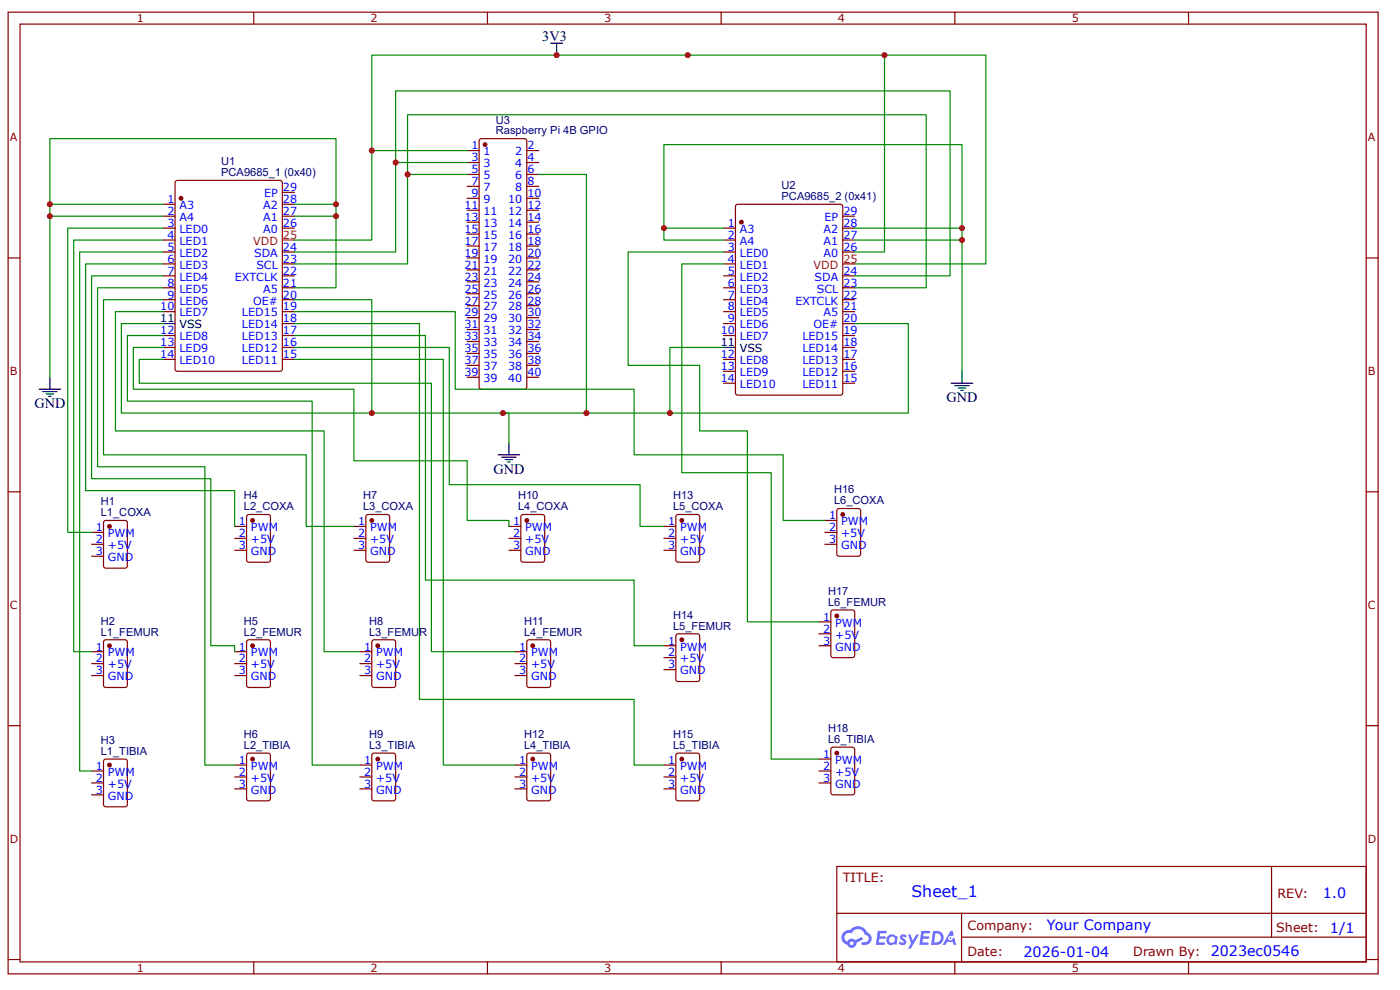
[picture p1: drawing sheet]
<svg xmlns="http://www.w3.org/2000/svg" width="297mm" height="210mm" viewBox="0 0 297 210" stroke-linecap="round" stroke-linejoin="round" font-family="sans-serif">
<g fill="none" stroke="#800" stroke-width=".25">
<path d="M1.7 2.6h290.7v203.9h-290.7zM4.3 5.1h285.5v198.8h-285.5zM53.8 2.6v2.5M103.4 2.6v2.5M153 2.6v2.5M202.6 2.6v2.5M252.1 2.6v2.5M1.7 54.7h2.6M289.8 54.7h2.6M1.7 104.3h2.6M289.8 104.3h2.6M1.7 153.8h2.6"/>
<path d="M289.8 153.8h2.6M177.5 183.7h112.3v20.2h-112.3zM177.6 193.6h112.1M204 198.7h85.7M204 193.6v10.1M269.8 183.7v15M1.7 203.4h2.6M53.8 203.9v2.6M103.4 203.9v2.6M153 203.9v2.6M202.6 203.9v2.6M252.1 203.9v2.6"/>
<path d="M289.8 203.4h2.6"/>
</g>
<g fill="#58f">
<path d="M191.1 198.2l.5-.1 .4 .1 .3 .2-.2 .5a.33 .33 0 0 0-.3-.3 .33 .33 0 0 0-.3 .1v.1a.85 .85 0 0 1 .7 .6 .85 .85 0 0 1-.3 .9l-.7 .1-.6-.4 .4-.4 .5 .3 .2-.1v-.2a.88 .88 0 0 1-.6-1.4z"/>
<path d="M192.6 198.1h.6l.4 1.3 .8-1.3h.6l-1.8 3h-.6l.7-1.1z"/>
<path d="M186.2 197.4h1.7l.2 .1-.1 .3-1.3 .1-.1 .6h1.1l.2 .3-.2 .2h-1.1l-.2 .8h1.3l.1 .3-.1 .2h-1.9z"/>
<path d="M195.5 197.4h1.6l.2 .1v.3l-1.3 .1-.1 .6h1.1l.2 .3-.3 .2h-1.1l-.1 .8h1.2l.1 .3-.1 .2h-1.9z"/>
<path d="M201.6 197.4h.5l.2 .9-.4 .2a.49 .49 0 0 0-.7 .2 .49 .49 0 0 0 .3 .7 .49 .49 0 0 0 .6-.5l.4-.2 .4 1.6h-.6l-.2-.6h-1.2l-.3 .6h-.6z"/>
<path d="M197.9 197.4l-.4 2.9h1a1.51 1.51 0 0 0 1.7-1.5 1.51 1.51 0 0 0-1.8-1.4zM198.4 197.9a1.02 1.02 0 0 1 1.2 1.1 1.02 1.02 0 0 1-1.4 .8z"/>
<path d="M188.5 198.4a1.11 1.11 0 0 0-.3 1.5 1.11 1.11 0 0 0 1.6 .3l.4 .1 .2-1.6-.4-.2a1.01 1.01 0 0 0-1.5-.1zM188.5 199.2a.66 .66 0 0 1 1.3 0 .66 .66 0 0 1-1.3 0z"/>
<path d="M179 197.6a1.58 1.58 0 0 0 .7 2.7 1.01 1.01 0 0 0 1.2 .6 1.01 1.01 0 0 0 .8-1l1.4-.7-.3-.6-1.4 .7a1.02 1.02 0 0 0-1.7 .4 .99 .99 0 0 1-.4-1.4 .99 .99 0 0 1 1.4-.4 1.48 1.48 0 0 1 1.5-.9 1.48 1.48 0 0 1 1.3 1.2 .82 .82 0 0 1 .8 1 .82 .82 0 0 1-1.2 .5l-.3 .2v.3a1.4 1.4 0 0 0 2-.6 1.4 1.4 0 0 0-.9-2 2.19 2.19 0 0 0-3.6-.4l-.8 .1zM180.3 200a.4 .4 0 0 1 .8 0 .4 .4 0 0 1-.8 0z"/>
<circle cx="201.6" cy="198.9" r=".19"/>
</g>
<path d="M37.3 38.4l.3-.2h21.8l.4 .3 .1 39.7-.2 .4-22.1 .1-.4-.2-.1-39.7z" fill="none" stroke="#800" stroke-width=".25"/>
<circle cx="38.4" cy="42" r=".38" fill="#800"/>
<g fill="none" stroke="#800" stroke-width=".25">
<path d="M34.6 43.3h2.5M34.6 45.8h2.5M34.6 48.4h2.5M34.6 50.9h2.5M34.6 53.4h2.5M34.6 56h2.5M34.6 58.5h2.5M59.9 43.3h2.5M59.9 45.8h2.5M59.9 48.4h2.5M59.9 53.4h2.5M59.9 56h2.5"/>
<path d="M59.9 58.5h2.5M59.9 40.8h2.5M156.2 43.5l.3-.2h21.8l.4 .2 .1 39.8-.2 .4-22.1 .1-.4-.2-.1-39.8zM34.6 61h2.5M34.6 63.5h2.5M34.6 66.1h2.5M34.6 71.1h2.5M34.6 73.7h2.5M34.6 76.2h2.5M59.9 61h2.5M59.9 63.5h2.5M59.9 66.1h2.5"/>
<path d="M59.9 71.1h2.5M59.9 73.7h2.5M59.9 76.2h2.5M59.9 68.6h2.5"/>
<circle cx="38.4" cy="42" r=".38"/>
</g>
<path d="M34.6 68.6h2.5" fill="none" stroke="#000" stroke-width=".25"/>
<path d="M59.9 50.9h2.5" fill="none" stroke="#f00" stroke-width=".25"/>
<circle cx="157.3" cy="47.1" r=".38" fill="#800"/>
<g fill="none" stroke="#800" stroke-width=".25">
<path d="M101.8 29.5l.3-.1h9.2l.2 .1 .2 .3 .1 52.2-.1 .3-.3 .2h-9.3l-.2-.1-.3-.3v-52.2zM153.5 48.4h2.5M153.5 50.9h2.5M153.5 53.4h2.5M153.5 56h2.5M153.5 58.5h2.5M178.8 48.4h2.5M178.8 50.9h2.5M178.8 53.4h2.5M178.8 58.5h2.5M178.8 45.8h2.5M153.5 61h2.5"/>
<path d="M153.5 63.5h2.5M153.5 66.1h2.5M153.5 68.6h2.5M153.5 71.1h2.5M153.5 76.2h2.5M153.5 78.7h2.5M178.8 61h2.5M178.8 63.5h2.5M178.8 66.1h2.5M178.8 68.6h2.5M178.8 71.1h2.5M178.8 76.2h2.5"/>
<path d="M178.8 78.7h2.5M178.8 73.7h2.5M153.5 81.3h2.5M178.8 81.3h2.5"/>
<circle cx="157.3" cy="47.1" r=".38"/>
</g>
<path d="M153.5 73.7h2.5" fill="none" stroke="#000" stroke-width=".25"/>
<path d="M178.8 56h2.5" fill="none" stroke="#f00" stroke-width=".25"/>
<circle cx="102.9" cy="30.7" r=".38" fill="#800"/>
<g fill="none" stroke="#800" stroke-width=".25">
<path d="M99.1 31.9h2.5M99.1 34.5h2.5M99.1 37h2.5M99.1 39.5h2.5M111.8 31.9h2.5M111.8 34.5h2.5M111.8 37h2.5M111.8 39.5h2.5M99.1 42h2.5M99.1 44.6h2.5M99.1 47.1h2.5M99.1 49.6h2.5"/>
<path d="M99.1 52.2h2.5M99.1 59.7h2.5M99.1 54.7h2.5M99.1 57.2h2.5M111.8 42h2.5M111.8 44.6h2.5M111.8 47.1h2.5M111.8 49.6h2.5M111.8 52.2h2.5M111.8 59.7h2.5M111.8 54.7h2.5M111.8 57.2h2.5"/>
<path d="M99.1 80h2.5M99.1 77.5h2.5M99.1 74.9h2.5M99.1 72.4h2.5M99.1 69.9h2.5M99.1 67.3h2.5M99.1 64.8h2.5M99.1 62.3h2.5M111.8 80h2.5M111.8 77.5h2.5M111.8 74.9h2.5M111.8 72.4h2.5"/>
<path d="M111.8 69.9h2.5M111.8 67.3h2.5M111.8 64.8h2.5M111.8 62.3h2.5M22.1 110.5l.4-.2h4l.5 .4v9.3l-.3 .4-4.2 .1-.5-.4v-9.3z"/>
<circle cx="102.9" cy="30.7" r=".38"/>
</g>
<g fill="none" stroke="#000" stroke-width=".25">
<path d="M116.8 9.2h2.5M118.1 9.2v2.5M10.6 80v2.5M204.1 78.7v2.6M8.3 82.5h4.6M9.1 83h3M9.8 83.5h1.5M10.3 84h.5M105.7 96.4h4.5M106.4 96.9h3.1M107.2 97.4h1.5M107.7 97.9h.5"/>
<path d="M108 93.9v2.5M201.8 81.3h4.6M202.6 81.8h3M203.3 82.3h1.5M203.8 82.8h.5"/>
</g>
<g fill="none" stroke="#080" stroke-width=".25">
<path d="M145.9 11.7h-67v39.2h-16.5M145.9 11.9v-.2h41.7v41.7h-6.3M187.6 11.7h21.5v44.3h-27.8M78.9 31.9h20.2M83.9 34.5v-15.2h117.7v39.2h-20.3M86.5 37v-12.7h110v36.7h-15.2M99.1 34.5h-15.2v18.9h-21.5M99.1 37h-12.6v19h-24.1M114.3 37h10.1v50.6M10.6 43.3v-13.9h60.7v31.6h-8.9M10.6 45.8h24M34.6 43.3h-24v36.7"/>
<path d="M62.4 45.8h8.9M62.4 43.3h8.9M140.8 48.4v2.5h12.7M153.5 48.4h-12.7v-17.7h63.3v48M181.3 48.4h22.8M181.3 50.9h22.8M34.6 68.6h-8.8v19h82.2v6.3M62.4 63.5h16.5v24.1M153.5 73.7h-11.4v13.9h-35.4M181.3 68.6h11.4v19h-50.6"/>
</g>
<circle cx="23.2" cy="111.6" r=".38" fill="#800"/>
<g fill="none" stroke="#800" stroke-width=".25">
<path d="M19.4 112.9h2.6M19.4 115.4h2.6M19.4 117.9h2.6M22.1 135.8l.4-.2h4l.5 .3v9.3l-.3 .5-4.2 .1-.5-.4v-9.3z"/>
<circle cx="23.2" cy="111.6" r=".38"/>
</g>
<circle cx="23.2" cy="136.9" r=".38" fill="#800"/>
<g fill="none" stroke="#800" stroke-width=".25">
<path d="M19.4 138.2h2.6M19.4 140.7h2.6M19.4 143.2h2.6M22.1 161.1l.4-.2h4l.5 .3v9.3l-.3 .5-4.2 .1-.5-.4v-9.3z"/>
<circle cx="23.2" cy="136.9" r=".38"/>
</g>
<circle cx="23.2" cy="162.2" r=".38" fill="#800"/>
<g fill="none" stroke="#800" stroke-width=".25">
<path d="M52.5 109.2l.3-.1h4.1l.4 .3 .1 9.3-.3 .5h-4.3l-.4-.3-.1-9.3zM19.4 163.5h2.6M19.4 166h2.6M19.4 168.5h2.6"/>
<circle cx="23.2" cy="162.2" r=".38"/>
</g>
<circle cx="53.6" cy="110.3" r=".38" fill="#800"/>
<g fill="none" stroke="#800" stroke-width=".25">
<path d="M49.8 111.6h2.5M49.8 114.1h2.5M49.8 116.7h2.5M52.5 135.8l.3-.2h4.1l.4 .3 .1 9.3-.3 .5-4.3 .1-.4-.4-.1-9.3z"/>
<circle cx="53.6" cy="110.3" r=".38"/>
</g>
<circle cx="53.6" cy="136.9" r=".38" fill="#800"/>
<g fill="none" stroke="#800" stroke-width=".25">
<path d="M49.8 138.2h2.5M49.8 140.7h2.5M49.8 143.2h2.5M52.5 159.8l.3-.1h4.1l.4 .3 .1 9.3-.3 .4-4.3 .1-.4-.3-.1-9.3z"/>
<circle cx="53.6" cy="136.9" r=".38"/>
</g>
<circle cx="53.6" cy="160.9" r=".38" fill="#800"/>
<g fill="none" stroke="#800" stroke-width=".25">
<path d="M77.8 109.2l.3-.1h4.1l.4 .3 .1 9.3-.3 .5h-4.3l-.5-.3v-9.3zM49.8 162.2h2.5M49.8 164.7h2.5M49.8 167.3h2.5"/>
<circle cx="53.6" cy="160.9" r=".38"/>
</g>
<circle cx="78.9" cy="110.3" r=".38" fill="#800"/>
<g fill="none" stroke="#800" stroke-width=".25">
<path d="M75.1 111.6h2.5M75.1 114.1h2.5M75.1 116.7h2.5M79 135.8l.4-.2h4l.5 .3v9.3l-.3 .5-4.2 .1-.5-.4v-9.3z"/>
<circle cx="78.9" cy="110.3" r=".38"/>
</g>
<circle cx="80.1" cy="136.9" r=".38" fill="#800"/>
<g fill="none" stroke="#800" stroke-width=".25">
<path d="M76.3 138.2h2.6M76.3 140.7h2.6M76.3 143.2h2.6M79 159.8l.4-.1h4l.5 .3v9.3l-.3 .4-4.2 .1-.5-.3v-9.3z"/>
<circle cx="80.1" cy="136.9" r=".38"/>
</g>
<circle cx="80.1" cy="160.9" r=".38" fill="#800"/>
<g fill="none" stroke="#800" stroke-width=".25">
<path d="M110.6 109.2l.4-.1h4l.5 .3 .1 9.3-.4 .5h-4.2l-.5-.3v-9.3zM76.3 162.2h2.6M76.3 164.7h2.6M76.3 167.3h2.6"/>
<circle cx="80.1" cy="160.9" r=".38"/>
</g>
<circle cx="111.8" cy="110.3" r=".38" fill="#800"/>
<g fill="none" stroke="#800" stroke-width=".25">
<path d="M108 111.6h2.5M108 114.1h2.5M108 116.7h2.5M111.9 135.8l.4-.2h4l.5 .3v9.3l-.3 .5-4.2 .1-.5-.4v-9.3z"/>
<circle cx="111.8" cy="110.3" r=".38"/>
</g>
<circle cx="113" cy="136.9" r=".38" fill="#800"/>
<g fill="none" stroke="#800" stroke-width=".25">
<path d="M109.2 138.2h2.6M109.2 140.7h2.6M109.2 143.2h2.6M111.9 159.8l.4-.1h4l.5 .3v9.3l-.3 .4-4.2 .1-.5-.3v-9.3z"/>
<circle cx="113" cy="136.9" r=".38"/>
</g>
<circle cx="113" cy="160.9" r=".38" fill="#800"/>
<g fill="none" stroke="#800" stroke-width=".25">
<path d="M143.5 109.2l.4-.1h4l.5 .3v9.3l-.3 .5h-4.2l-.5-.3v-9.3zM109.2 162.2h2.6M109.2 164.7h2.6M109.2 167.3h2.6"/>
<circle cx="113" cy="160.9" r=".38"/>
</g>
<circle cx="144.6" cy="110.3" r=".38" fill="#800"/>
<g fill="none" stroke="#800" stroke-width=".25">
<path d="M140.8 111.6h2.6M140.8 114.1h2.6M140.8 116.7h2.6M143.5 134.5l.4-.1h4l.5 .3v9.3l-.3 .5h-4.2l-.5-.3v-9.3z"/>
<circle cx="144.6" cy="110.3" r=".38"/>
</g>
<circle cx="144.6" cy="135.6" r=".38" fill="#800"/>
<g fill="none" stroke="#800" stroke-width=".25">
<path d="M140.8 136.9h2.6M140.8 139.4h2.6M140.8 142h2.6M143.5 159.8l.4-.1h4l.5 .3v9.3l-.3 .4-4.2 .1-.5-.3v-9.3z"/>
<circle cx="144.6" cy="135.6" r=".38"/>
</g>
<circle cx="144.6" cy="160.9" r=".38" fill="#800"/>
<g fill="none" stroke="#800" stroke-width=".25">
<path d="M177.7 108l.3-.2h4.1l.4 .3 .1 9.3-.3 .5h-4.3l-.4-.3-.1-9.3zM140.8 162.2h2.6M140.8 164.7h2.6M140.8 167.3h2.6"/>
<circle cx="144.6" cy="160.9" r=".38"/>
</g>
<circle cx="178.8" cy="109.1" r=".38" fill="#800"/>
<g fill="none" stroke="#800" stroke-width=".25">
<path d="M175 110.3h2.5M175 112.9h2.5M175 115.4h2.5M176.4 129.5l.4-.2h4l.5 .3v9.3l-.3 .5h-4.2l-.5-.3v-9.3z"/>
<circle cx="178.8" cy="109.1" r=".38"/>
</g>
<circle cx="177.5" cy="130.6" r=".38" fill="#800"/>
<g fill="none" stroke="#800" stroke-width=".25">
<path d="M173.7 131.8h2.6M173.7 134.4h2.6M173.7 136.9h2.6M176.4 158.6l.4-.2h4l.5 .3v9.3l-.3 .5h-4.2l-.5-.3v-9.3z"/>
<circle cx="177.5" cy="130.6" r=".38"/>
</g>
<circle cx="177.5" cy="159.7" r=".38" fill="#800"/>
<g fill="none" stroke="#800" stroke-width=".25">
<path d="M173.7 160.9h2.6M173.7 163.5h2.6M173.7 166h2.6"/>
<circle cx="177.5" cy="159.7" r=".38"/>
</g>
<g fill="none" stroke="#080" stroke-width=".25">
<path d="M34.6 48.4h-20.2v64.5h5M34.6 50.9h-19v87.3h3.8M34.6 53.4h-17.7v110.1h2.5M34.6 56h-16.4v48h31.6v7.6M34.6 58.5h-15.2v43h25.3v35.4h5.1v1.3M153.5 53.4h-20.2v24.1h15.1v13.9h10.2v40.4h15.1M153.5 56h-8.9v44.2h19v60.7h10.1M34.6 61h-13.9v38h22.8v63.2h6.3M34.6 63.5h-12.6v32.9h43v15.2h10.1M34.6 66.1h-10.1v25.3h44.3v46.8h7.5M34.6 71.1h-7.6v13.9h39.2v77.2h10.1M34.6 73.7h-6.3v8.8h46.8v15.2h24v12.6h8.9v1.3"/>
<path d="M34.6 76.2h-5.1v5.1h62v56.9h17.7M62.4 76.2h31.7v86h15.1M62.4 73.7h32.9v29.1h40.5v8.8h5M62.4 71.1h27.9v51.9h44.2v13.9h6.3M62.4 68.6h26.6v79.7h45.5v13.9h6.3M62.4 66.1h34.2v16.4h37.9v13.9h31.6v13.9h8.9"/>
</g>
<g fill="#c00">
<circle cx="106.7" cy="87.6" r=".63"/>
<circle cx="124.4" cy="87.6" r=".63"/>
<circle cx="78.9" cy="31.9" r=".63"/>
<circle cx="86.5" cy="37" r=".63"/>
<circle cx="78.9" cy="87.6" r=".63"/>
<circle cx="142.1" cy="87.6" r=".63"/>
<circle cx="10.6" cy="45.8" r=".63"/>
<circle cx="10.6" cy="43.3" r=".63"/>
<circle cx="71.3" cy="45.8" r=".63"/>
<circle cx="71.3" cy="43.3" r=".63"/>
<circle cx="140.8" cy="48.4" r=".63"/>
<circle cx="204.1" cy="48.4" r=".63"/>
<circle cx="204.1" cy="50.9" r=".63"/>
<circle cx="118.1" cy="11.7" r=".63"/>
<circle cx="83.9" cy="34.5" r=".63"/>
<circle cx="187.6" cy="11.7" r=".63"/>
<circle cx="145.9" cy="11.7" r=".63"/>
</g>
<text font-size="3.4" fill="#00f" x="193.4" y="190.2">Sheet_1</text>
<g font-size="3">
<text x="115" y="8.7">3V3</text>
<text x="7.3" y="86.6">GND</text>
<text x="200.8" y="85.3">GND</text>
<text x="104.7" y="100.5">GND</text>
</g>
<g font-size="3" fill="#00f">
<text x="280.6" y="190.3">1.0</text>
<text x="222.1" y="197.2">Your Company</text>
<text x="282.2" y="197.7">1/1</text>
<text x="217.1" y="202.8">2026-01-04</text>
<text x="256.9" y="202.7">2023ec0546</text>
</g>
<g font-size="2.7" fill="#800">
<text x="178.8" y="187">TITLE:</text>
<text x="271" y="190.3">REV:</text>
<text x="205.3" y="197.2">Company:</text>
<text x="270.8" y="197.6">Sheet:</text>
<text x="205.3" y="202.7">Date:</text>
<text x="240.4" y="202.7">Drawn By:</text>
</g>
<g font-size="2.4" fill="#800">
<text x="29" y="4.7">1</text>
<text x="78.6" y="4.7">2</text>
<text x="128.2" y="4.7">3</text>
<text x="177.8" y="4.7">4</text>
<text x="227.4" y="4.7">5</text>
<text x="2.1" y="29.9">A</text>
<text x="290.2" y="29.9">A</text>
<text x="2.1" y="79.5">B</text>
<text x="290.2" y="79.5">B</text>
<text x="2.1" y="129.1">C</text>
<text x="290.2" y="129.1">C</text>
<text x="2.1" y="178.6">D</text>
<text x="290.2" y="178.6">D</text>
<text x="29" y="206.1">1</text>
<text x="78.6" y="206.1">2</text>
<text x="128.2" y="206.1">3</text>
<text x="177.8" y="206.1">4</text>
<text x="227.4" y="206.1">5</text>
</g>
<g font-size="2.4" fill="#000080">
<text x="105.2" y="28.5">Raspberry Pi 4B GPIO</text>
<text x="105.2" y="26.3">U3</text>
<text x="46.9" y="35">U1</text>
<text x="46.9" y="37.4">PCA9685_1 (0x40)</text>
<text x="165.8" y="40.1">U2</text>
<text x="165.8" y="42.4">PCA9685_2 (0x41)</text>
<text x="21.4" y="107.1">H1</text>
<text x="51.7" y="105.8">H4</text>
<text x="77" y="105.8">H7</text>
<text x="109.9" y="105.8">H10</text>
<text x="142.8" y="105.8">H13</text>
<text x="176.9" y="107">L6_COXA</text>
<text x="176.9" y="104.6">H16</text>
<text x="21.4" y="109.5">L1_COXA</text>
<text x="51.7" y="108.2">L2_COXA</text>
<text x="77" y="108.2">L3_COXA</text>
<text x="109.9" y="108.2">L4_COXA</text>
<text x="142.8" y="108.2">L5_COXA</text>
<text x="142.8" y="131.1">H14</text>
<text x="175.7" y="128.5">L6_FEMUR</text>
<text x="175.7" y="126.1">H17</text>
<text x="21.4" y="134.8">L1_FEMUR</text>
<text x="21.4" y="132.4">H2</text>
<text x="51.7" y="134.8">L2_FEMUR</text>
<text x="51.7" y="132.4">H5</text>
<text x="78.3" y="134.8">L3_FEMUR</text>
<text x="78.3" y="132.4">H8</text>
<text x="111.2" y="134.8">L4_FEMUR</text>
<text x="111.2" y="132.4">H11</text>
<text x="142.8" y="133.5">L5_FEMUR</text>
<text x="175.7" y="155.2">H18</text>
<text x="21.4" y="160.1">L1_TIBIA</text>
<text x="21.4" y="157.7">H3</text>
<text x="51.7" y="158.8">L2_TIBIA</text>
<text x="51.7" y="156.4">H6</text>
<text x="78.3" y="158.8">L3_TIBIA</text>
<text x="78.3" y="156.4">H9</text>
<text x="111.2" y="158.8">L4_TIBIA</text>
<text x="111.2" y="156.4">H12</text>
<text x="142.8" y="158.8">L5_TIBIA</text>
<text x="142.8" y="156.4">H15</text>
<text x="175.7" y="157.5">L6_TIBIA</text>
</g>
<g font-size="2.4" fill="#00f">
<text x="100" y="31.7">1</text>
<text x="100" y="34.2">3</text>
<text x="102.6" y="32.9">1</text>
<text x="102.6" y="35.5">3</text>
<text x="109.3" y="35.5">4</text>
<text x="109.3" y="32.9">2</text>
<text x="111.9" y="34.2">4</text>
<text x="111.9" y="31.7">2</text>
<text x="56" y="41.8">EP</text>
<text x="60" y="40.5">29</text>
<text x="100" y="36.7">5</text>
<text x="100" y="39.3">7</text>
<text x="100" y="41.8">9</text>
<text x="102.6" y="38">5</text>
<text x="102.6" y="40.5">7</text>
<text x="109.3" y="40.5">8</text>
<text x="109.3" y="38">6</text>
<text x="111.9" y="41.8">10</text>
<text x="111.9" y="39.3">8</text>
<text x="111.9" y="36.7">6</text>
<text x="35.5" y="43.1">1</text>
<text x="35.5" y="45.6">2</text>
<text x="38.1" y="44.3">A3</text>
<text x="38.1" y="46.8">A4</text>
<text x="55.8" y="46.8">A1</text>
<text x="55.8" y="44.3">A2</text>
<text x="60" y="45.6">27</text>
<text x="60" y="43.1">28</text>
<text x="98.5" y="44.3">11</text>
<text x="98.5" y="46.8">13</text>
<text x="102.6" y="43.1">9</text>
<text x="102.6" y="45.6">11</text>
<text x="107.8" y="45.6">12</text>
<text x="107.8" y="43.1">10</text>
<text x="111.9" y="46.8">14</text>
<text x="111.9" y="44.3">12</text>
<text x="174.9" y="46.8">EP</text>
<text x="178.9" y="45.6">29</text>
<text x="35.5" y="48.1">3</text>
<text x="35.5" y="50.6">4</text>
<text x="35.5" y="53.2">5</text>
<text x="38.1" y="49.4">LED0</text>
<text x="38.1" y="51.9">LED1</text>
<text x="55.8" y="49.4">A0</text>
<text x="60" y="53.2">24</text>
<text x="60" y="48.1">26</text>
<text x="98.5" y="49.4">15</text>
<text x="98.5" y="51.9">17</text>
<text x="102.6" y="48.1">13</text>
<text x="102.6" y="50.6">15</text>
<text x="102.6" y="53.2">17</text>
<text x="107.8" y="53.2">18</text>
<text x="107.8" y="50.6">16</text>
<text x="107.8" y="48.1">14</text>
<text x="111.9" y="51.9">18</text>
<text x="111.9" y="49.4">16</text>
<text x="154.4" y="48.1">1</text>
<text x="154.4" y="50.6">2</text>
<text x="154.4" y="53.2">3</text>
<text x="157" y="49.4">A3</text>
<text x="157" y="51.9">A4</text>
<text x="174.7" y="51.9">A1</text>
<text x="174.7" y="49.4">A2</text>
<text x="178.9" y="53.2">26</text>
<text x="178.9" y="50.6">27</text>
<text x="178.9" y="48.1">28</text>
<text x="35.5" y="55.7">6</text>
<text x="35.5" y="58.2">7</text>
<text x="38.1" y="54.4">LED2</text>
<text x="38.1" y="57">LED3</text>
<text x="38.1" y="59.5">LED4</text>
<text x="49.8" y="59.5">EXTCLK</text>
<text x="53.9" y="54.4">SDA</text>
<text x="54.4" y="57">SCL</text>
<text x="60" y="58.2">22</text>
<text x="60" y="55.7">23</text>
<text x="98.5" y="54.4">19</text>
<text x="98.5" y="57">21</text>
<text x="98.5" y="59.5">23</text>
<text x="102.6" y="55.7">19</text>
<text x="102.6" y="58.2">21</text>
<text x="107.8" y="58.2">22</text>
<text x="107.8" y="55.7">20</text>
<text x="111.9" y="59.5">24</text>
<text x="111.9" y="57">22</text>
<text x="111.9" y="54.4">20</text>
<text x="154.4" y="55.7">4</text>
<text x="154.4" y="58.2">5</text>
<text x="157" y="54.4">LED0</text>
<text x="157" y="57">LED1</text>
<text x="157" y="59.5">LED2</text>
<text x="172.8" y="59.5">SDA</text>
<text x="174.7" y="54.4">A0</text>
<text x="178.9" y="58.2">24</text>
<text x="34" y="65.8">10</text>
<text x="35.5" y="60.8">8</text>
<text x="35.5" y="63.3">9</text>
<text x="38.1" y="62">LED5</text>
<text x="38.1" y="64.6">LED6</text>
<text x="53.7" y="64.6">OE#</text>
<text x="55.8" y="62">A5</text>
<text x="60" y="65.8">19</text>
<text x="60" y="63.3">20</text>
<text x="60" y="60.8">21</text>
<text x="98.5" y="62">25</text>
<text x="98.5" y="64.6">27</text>
<text x="102.6" y="60.8">23</text>
<text x="102.6" y="63.3">25</text>
<text x="102.6" y="65.8">27</text>
<text x="107.8" y="65.8">28</text>
<text x="107.8" y="63.3">26</text>
<text x="107.8" y="60.8">24</text>
<text x="111.9" y="64.6">28</text>
<text x="111.9" y="62">26</text>
<text x="154.4" y="60.8">6</text>
<text x="154.4" y="63.3">7</text>
<text x="154.4" y="65.8">8</text>
<text x="157" y="62">LED3</text>
<text x="157" y="64.6">LED4</text>
<text x="168.7" y="64.6">EXTCLK</text>
<text x="173.3" y="62">SCL</text>
<text x="178.9" y="65.8">21</text>
<text x="178.9" y="63.3">22</text>
<text x="178.9" y="60.8">23</text>
<text x="34" y="70.9">12</text>
<text x="38.1" y="67.1">LED7</text>
<text x="51.3" y="69.6">LED14</text>
<text x="51.3" y="67.1">LED15</text>
<text x="60" y="70.9">17</text>
<text x="60" y="68.4">18</text>
<text x="98.5" y="67.1">29</text>
<text x="98.5" y="69.6">31</text>
<text x="102.6" y="68.4">29</text>
<text x="102.6" y="70.9">31</text>
<text x="107.8" y="70.9">32</text>
<text x="107.8" y="68.4">30</text>
<text x="111.9" y="69.6">32</text>
<text x="111.9" y="67.1">30</text>
<text x="152.9" y="70.9">10</text>
<text x="154.4" y="68.4">9</text>
<text x="157" y="67.1">LED5</text>
<text x="157" y="69.6">LED6</text>
<text x="172.6" y="69.6">OE#</text>
<text x="174.7" y="67.1">A5</text>
<text x="178.9" y="70.9">19</text>
<text x="178.9" y="68.4">20</text>
<text x="34" y="73.4">13</text>
<text x="34" y="75.9">14</text>
<text x="38.1" y="72.1">LED8</text>
<text x="38.1" y="74.7">LED9</text>
<text x="38.1" y="77.2">LED10</text>
<text x="51.3" y="77.2">LED11</text>
<text x="51.3" y="74.7">LED12</text>
<text x="51.3" y="72.1">LED13</text>
<text x="60" y="75.9">15</text>
<text x="60" y="73.4">16</text>
<text x="98.5" y="72.1">33</text>
<text x="98.5" y="74.7">35</text>
<text x="98.5" y="77.2">37</text>
<text x="102.6" y="73.4">33</text>
<text x="102.6" y="75.9">35</text>
<text x="107.8" y="75.9">36</text>
<text x="107.8" y="73.4">34</text>
<text x="111.9" y="77.2">38</text>
<text x="111.9" y="74.7">36</text>
<text x="111.9" y="72.1">34</text>
<text x="152.9" y="75.9">12</text>
<text x="157" y="72.1">LED7</text>
<text x="157" y="77.2">LED8</text>
<text x="170.2" y="77.2">LED13</text>
<text x="170.2" y="74.7">LED14</text>
<text x="170.2" y="72.1">LED15</text>
<text x="178.9" y="75.9">17</text>
<text x="178.9" y="73.4">18</text>
<text x="98.5" y="79.7">39</text>
<text x="102.6" y="78.5">37</text>
<text x="102.6" y="81">39</text>
<text x="107.8" y="81">40</text>
<text x="107.8" y="78.5">38</text>
<text x="111.9" y="79.7">40</text>
<text x="152.9" y="78.5">13</text>
<text x="152.9" y="81">14</text>
<text x="157" y="79.7">LED9</text>
<text x="157" y="82.3">LED10</text>
<text x="170.2" y="82.3">LED11</text>
<text x="170.2" y="79.7">LED12</text>
<text x="178.9" y="81">15</text>
<text x="178.9" y="78.5">16</text>
<text x="20.3" y="112.6">1</text>
<text x="22.9" y="113.9">PWM</text>
<text x="50.7" y="111.4">1</text>
<text x="50.7" y="113.9">2</text>
<text x="53.2" y="112.6">PWM</text>
<text x="76" y="111.4">1</text>
<text x="76" y="113.9">2</text>
<text x="78.5" y="112.6">PWM</text>
<text x="108.9" y="111.4">1</text>
<text x="108.9" y="113.9">2</text>
<text x="111.4" y="112.6">PWM</text>
<text x="141.7" y="111.4">1</text>
<text x="141.7" y="113.9">2</text>
<text x="144.3" y="112.6">PWM</text>
<text x="175.9" y="110.1">1</text>
<text x="175.9" y="112.6">2</text>
<text x="178.5" y="111.4">PWM</text>
<text x="178.5" y="113.9">+5V</text>
<text x="20.3" y="115.1">2</text>
<text x="20.3" y="117.7">3</text>
<text x="22.9" y="116.4">+5V</text>
<text x="22.9" y="118.9">GND</text>
<text x="50.7" y="116.4">3</text>
<text x="53.2" y="115.1">+5V</text>
<text x="53.2" y="117.7">GND</text>
<text x="76" y="116.4">3</text>
<text x="78.5" y="115.1">+5V</text>
<text x="78.5" y="117.7">GND</text>
<text x="108.9" y="116.4">3</text>
<text x="111.4" y="115.1">+5V</text>
<text x="111.4" y="117.7">GND</text>
<text x="141.7" y="116.4">3</text>
<text x="144.3" y="115.1">+5V</text>
<text x="144.3" y="117.7">GND</text>
<text x="175.9" y="115.1">3</text>
<text x="178.5" y="116.4">GND</text>
<text x="174.6" y="131.6">1</text>
<text x="20.3" y="137.9">1</text>
<text x="50.7" y="137.9">1</text>
<text x="77.2" y="137.9">1</text>
<text x="110.1" y="137.9">1</text>
<text x="141.7" y="136.6">1</text>
<text x="144.3" y="137.9">PWM</text>
<text x="174.6" y="134.1">2</text>
<text x="174.6" y="136.6">3</text>
<text x="177.2" y="132.9">PWM</text>
<text x="177.2" y="135.4">+5V</text>
<text x="177.2" y="137.9">GND</text>
<text x="20.3" y="140.4">2</text>
<text x="20.3" y="143">3</text>
<text x="22.9" y="139.2">PWM</text>
<text x="22.9" y="141.7">+5V</text>
<text x="50.7" y="140.4">2</text>
<text x="50.7" y="143">3</text>
<text x="53.2" y="139.2">PWM</text>
<text x="53.2" y="141.7">+5V</text>
<text x="77.2" y="140.4">2</text>
<text x="77.2" y="143">3</text>
<text x="79.8" y="139.2">PWM</text>
<text x="79.8" y="141.7">+5V</text>
<text x="110.1" y="140.4">2</text>
<text x="110.1" y="143">3</text>
<text x="112.7" y="139.2">PWM</text>
<text x="112.7" y="141.7">+5V</text>
<text x="141.7" y="139.2">2</text>
<text x="141.7" y="141.7">3</text>
<text x="144.3" y="140.4">+5V</text>
<text x="144.3" y="143">GND</text>
<text x="22.9" y="144.2">GND</text>
<text x="53.2" y="144.2">GND</text>
<text x="79.8" y="144.2">GND</text>
<text x="112.7" y="144.2">GND</text>
<text x="50.7" y="161.9">1</text>
<text x="77.2" y="161.9">1</text>
<text x="110.1" y="161.9">1</text>
<text x="141.7" y="161.9">1</text>
<text x="174.6" y="160.7">1</text>
<text x="177.2" y="161.9">PWM</text>
<text x="20.3" y="163.2">1</text>
<text x="20.3" y="165.7">2</text>
<text x="22.9" y="164.5">PWM</text>
<text x="22.9" y="167">+5V</text>
<text x="50.7" y="164.5">2</text>
<text x="50.7" y="167">3</text>
<text x="53.2" y="163.2">PWM</text>
<text x="53.2" y="165.7">+5V</text>
<text x="77.2" y="164.5">2</text>
<text x="77.2" y="167">3</text>
<text x="79.8" y="163.2">PWM</text>
<text x="79.8" y="165.7">+5V</text>
<text x="110.1" y="164.5">2</text>
<text x="110.1" y="167">3</text>
<text x="112.7" y="163.2">PWM</text>
<text x="112.7" y="165.7">+5V</text>
<text x="141.7" y="164.5">2</text>
<text x="141.7" y="167">3</text>
<text x="144.3" y="163.2">PWM</text>
<text x="144.3" y="165.7">+5V</text>
<text x="174.6" y="163.2">2</text>
<text x="174.6" y="165.7">3</text>
<text x="177.2" y="164.5">+5V</text>
<text x="177.2" y="167">GND</text>
<text x="20.3" y="168.3">3</text>
<text x="22.9" y="169.5">GND</text>
<text x="53.2" y="168.3">GND</text>
<text x="79.8" y="168.3">GND</text>
<text x="112.7" y="168.3">GND</text>
<text x="144.3" y="168.3">GND</text>
</g>
<g font-size="2.4" fill="#f00">
<text x="53.7" y="51.9">VDD</text>
<text x="60" y="50.6">25</text>
<text x="172.6" y="57">VDD</text>
<text x="178.9" y="55.7">25</text>
</g>
<g font-size="2.4">
<text x="34" y="68.4">11</text>
<text x="38.1" y="69.6">VSS</text>
<text x="152.9" y="73.4">11</text>
<text x="157" y="74.7">VSS</text>
</g>
</svg>
